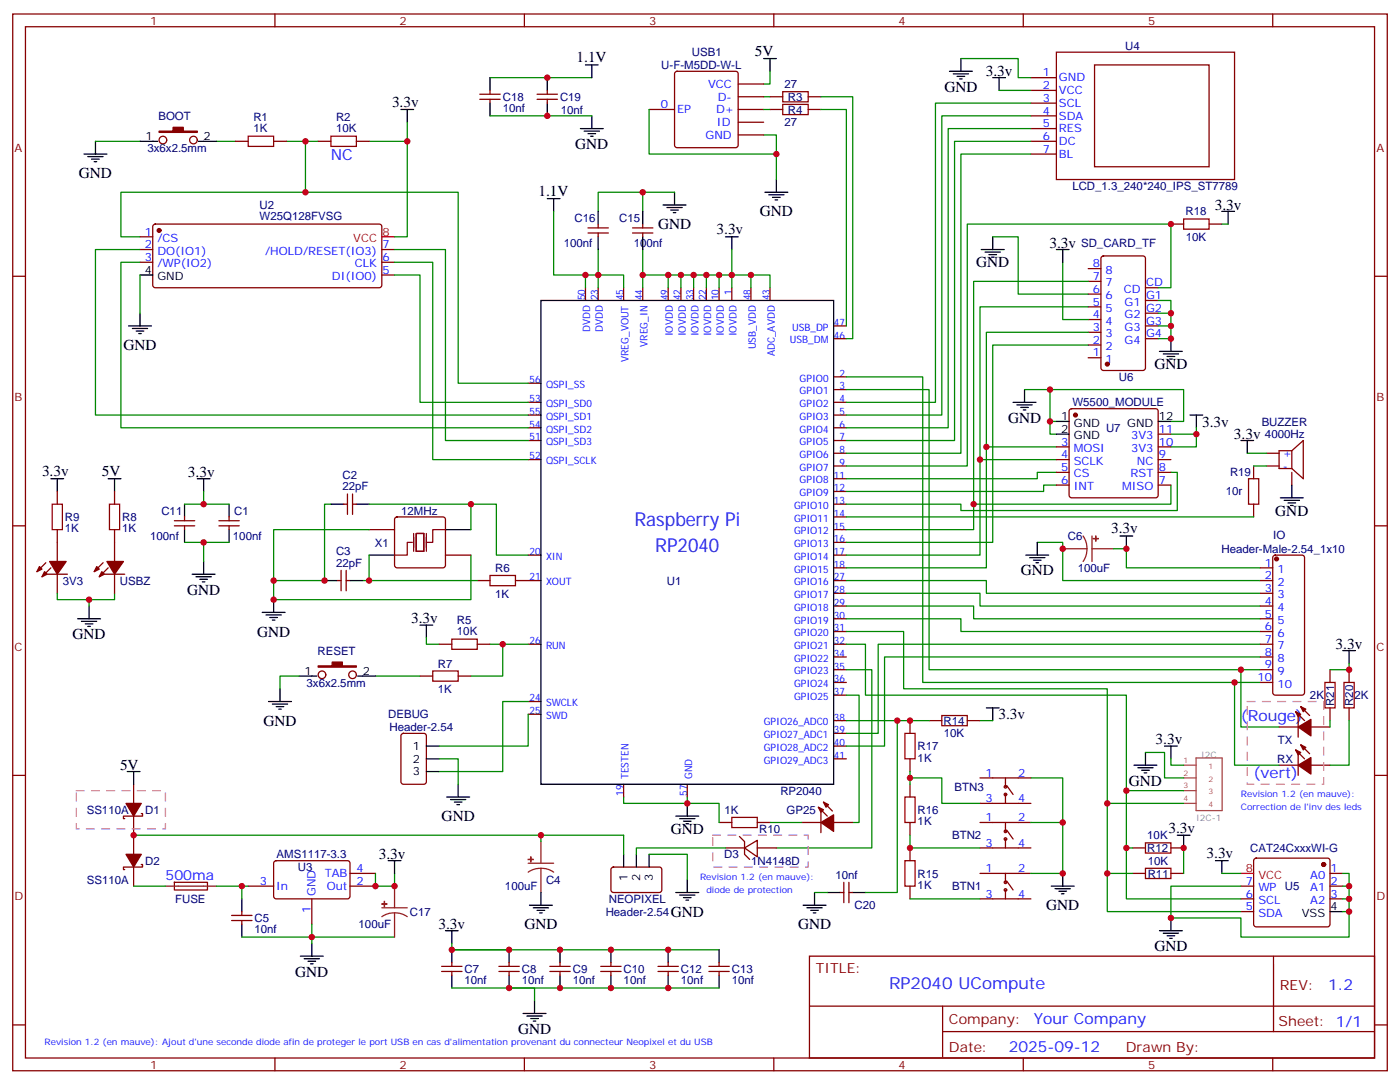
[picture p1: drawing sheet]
<svg xmlns="http://www.w3.org/2000/svg" width="388mm" height="300mm" viewBox="0 0 388 300" stroke-linecap="round" stroke-linejoin="round" font-family="sans-serif">
<g fill="none" stroke="#870000" stroke-width=".35">
<path d="M3.5 3.9h381v292.8h-381zM7.1 7.4h373.9v285.8h-373.9zM76.2 3.9v3.5M145.3 3.9v3.5M187.2 20l.5-.2h16.2l.5 .2 .2 .5v19.7l-.2 .5-.5 .2h-16.2l-.5-.2-.2-.5v-19.7zM214.5 3.9v3.5M283.6 3.9v3.5M292.8 14.5h49.4v35.2h-49.4zM303.4 18h31.7v28.2h-31.7zM352.8 3.9v3.5M65.3 39.2h3.5M75.8 39.2h3.6"/>
<path d="M88.2 39.2h3.5M98.8 39.2h3.5M133 27.5h5.6M133 26.1h5.6M135.8 25v1.1M135.8 27.5v1.1M148.9 27.5h5.6M148.9 26.1h5.6M151.7 25v1.1M151.7 27.5v1.1M179.9 30.3h7.1M204.6 26.8h7.1"/>
<path d="M204.6 30.3h7.1M204.6 33.9h7.1M204.6 23.3h7.1M204.6 37.4h7.1M213.4 26.8h3.6M213.4 30.3h3.6M224 26.8h3.5M224 30.3h3.5M285.8 39.2h7M285.8 21.5h7M285.8 25h7M285.8 28.6h7"/>
<path d="M285.8 32.1h7M285.8 35.6h7M285.8 42.7h7M3.5 76.6h3.6M38.8 65.6h3.5M38.8 69.1h3.5M38.8 72.7h3.5M42.6 62.3l.4-.2h62.4l.4 .7v16.5l-.7 .4h-62.3l-.5-.7v-16.2zM105.8 69.1h3.6M105.8 72.7h3.6M105.8 76.2h3.6M162.3 79.7v3.6"/>
<path d="M163 64.6h5.6M163 63.1h5.6M165.8 62.1v1M165.8 64.6v1M165.8 79.7v3.6M172.9 79.7v3.6M175.3 64.6h5.7M175.3 63.1h5.7M178.2 62.1v1M178.2 64.6v1M178.2 79.7v3.6M185.2 79.7v3.6"/>
<path d="M188.7 79.7v3.6M192.3 79.7v3.6M195.8 79.7v3.6M199.3 79.7v3.6M202.8 79.7v3.6M208.1 79.7v3.6M213.4 79.7v3.6M301.6 74.4h3.6M301.6 78h3.6M305.4 71.1l.5-.2h10.9l.6 .4 .1 30.7-.5 .6-11.1 .1-.7-.5v-30.6zM317.5 79.7h3.5M324.6 62.1h3.5"/>
<path d="M335.1 62.1h3.6M381 76.6h3.5M231.1 90.3h3.5M231.1 93.8h3.5M301.6 81.5h3.6M301.6 85h3.6M301.6 88.5h3.6M301.6 92.1h3.6M301.6 95.6h3.6M301.6 99.1h3.6M317.5 90.3h3.5M317.5 93.8h3.5"/>
<path d="M317.5 86.8h3.5M317.5 83.3h3.5M146.4 118.5h3.5M146.4 106.2h3.5M146.4 115h3.5M146.4 111.5h3.5M231.1 118.5h3.5M231.1 115h3.5M231.1 111.5h3.5M231.1 107.9h3.5M231.1 104.4h3.5M296.6 113.4l.4-.2h23.3l.5 .2 .2 .5v23.3l-.2 .5-.5 .2h-23.3l-.5-.2-.2-.5v-23.3z"/>
<path d="M15.9 136.2v3.5M31.7 136.2v3.5M95.2 139.7h1.1M96.3 136.9v5.6M97.7 139.7h1.1M97.7 136.9v5.6M146.4 122.1h3.5M146.4 127.4h3.5M231.1 129.1h3.5M231.1 125.6h3.5M231.1 122.1h3.5M231.1 139.7h3.5"/>
<path d="M231.1 136.2h3.5M231.1 132.6h3.5M292.8 127.4h3.5M292.8 123.8h3.5M292.8 130.9h3.5M292.8 134.4h3.5M321 127.4h3.6M321 123.8h3.6M321 130.9h3.6M321 134.4h3.6M321 120.3h3.6M347.5 129.1v3.5"/>
<path d="M347.5 139.7v3.5M351 129.1h3.5M351 125.6h3.5M358.1 124.9l3.1-2.8v10.5l-3.1-2.8M358.1 124.9v4.9M358.1 130.9v3.5M358.1 124.9h-3.6v4.9h3.6M3.5 145.7h3.6M12.7 155.9l-2.5 2.5M13.1 159.1h5.6M14.1 157.3l-2.5 2.5M15.9 146.8v8.8"/>
<path d="M15.9 159.1v5.3M28.6 155.9l-2.5 2.5M28.9 159.1h5.7M30 157.3l-2.5 2.5M31.7 146.8v8.8M31.7 159.1v5.3M48.3 145.7h5.7M48.3 144.3h5.7M51.2 143.2v1.1M51.2 145.7v1.1M60.7 145.7h5.6M60.7 144.3h5.6"/>
<path d="M63.5 143.2v1.1M63.5 145.7v1.1M94.5 158v5.7M96 158v5.7M102.3 146.8h7.1M109.6 143.4l.5-.2h12.7l.5 .2 .2 .5v12.7l-.3 .5-.4 .2h-12.7l-.5-.2-.2-.5v-12.7zM123.5 153.8h7M146.4 153.8h3.5M231.1 153.8h3.5M231.1 157.3h3.5M231.1 150.3h3.5M231.1 146.8h3.5"/>
<path d="M231.1 143.2h3.5M349.2 157.3h3.6M353 154l.5-.2h7.4l.6 .4 .1 37.7-.2 .5-.5 .2h-7.4l-.5-.2-.2-.5v-37.4zM381 145.7h3.5M93.5 160.9h1M96 160.9h1M121.7 178.5h3.5M132.3 178.5h3.5M132.3 160.9h3.5M142.9 160.9h7M146.4 178.5h3.5M231.1 178.5h3.5"/>
<path d="M231.1 175h3.5M231.1 171.5h3.5M231.1 167.9h3.5M231.1 164.4h3.5M231.1 160.9h3.5M349.2 178.5h3.6M349.2 175h3.6M349.2 171.5h3.6M349.2 167.9h3.6M349.2 164.4h3.6M349.2 160.9h3.6M116.4 187.3h3.5"/>
<path d="M127 187.3h3.5M146.4 197.9h3.5M146.4 194.4h3.5M231.1 199.7h3.5M231.1 192.6h3.5M231.1 189.1h3.5M231.1 185.6h3.5M231.1 182h3.5M252.2 199.7v3.5M257.5 199.7h3.6M268.1 199.7h3.5M349.2 189.1h3.6"/>
<path d="M349.2 185.6h3.6M349.2 182h3.6M359.1 197.2l2.5 2.5M359.8 198.6v5.7M360.5 195.8l2.5 2.5M368.7 185.6v3.5M368.7 196.1v3.6M373.9 185.6v3.5M373.9 196.1v3.6M3.5 214.8h3.6M37 217.3v5.3M111.4 203.4l.4-.2h5.7l.6 .4 .1 13-.5 .7h-5.9l-.6-.5-.1-12.9z"/>
<path d="M172.9 217.3v3.5M190.5 217.3v3.5M231.1 210.3h3.5M231.1 206.7h3.5M231.1 203.2h3.5M252.2 210.3v3.5M252.2 217.3v3.5M271.6 215.5h14.2M278.7 215.5v2.5M279 217.7l1.8 2.4M354.5 201.4h5.3M354.5 212h5.3"/>
<path d="M359.1 207.8l2.5 2.5M359.8 209.2v5.6M360.5 206.4l2.5 2.4M363.4 201.4h5.3M363.4 212h5.3M381 214.8h3.5M37 226.1v10.6M39.2 225.4h.3v.7h-5.3v.7h.4M39.2 239.5h.3v.7h-5.3v.7h.4M76.1 238.7l.5-.2h20l.4 .7-.1 9.4-.6 .5-20-.1-.5-.6v-9.2zM199.3 227.9h3.5M201.1 235h5.3"/>
<path d="M205 231.8l1.4 1.4v3.5l1.4 1.4M206.4 235l3.5-2.2v4.6zM209.9 235h5.3M209.9 227.9h3.5M222.2 227.9h5.3M226.8 223.7l2.5 2.4M227.5 225.1v5.6M228.2 222.3l2.5 2.4M231.1 227.9h5.3M252.2 227.9v3.5M252.2 235v3.5M271.6 235h14.2"/>
<path d="M271.6 227.9h14.2M271.6 222.6h14.2M278.7 220.1v2.5M278.7 227.9v2.5M278.7 232.5v2.5M279 230l1.8 2.5M314 235h3.5M324.6 235h3.5M347.7 238l.5-.2h19.7l.5 .2 .3 .5v17.6l-.3 .5-.5 .2h-19.7l-.5-.2-.2-.5v-17.6zM37 240.2v5.3M48.3 244.5h9.2v2.1h-9.1zM64.2 255.1h5.6"/>
<path d="M64.2 253.6h5.6M67 252.6v1M67 255.1v1M68.8 245.5h7M86.4 249.1v7M97 245.5h7.1M97 242h7.1M169.6 240.4l.4-.2 13 .1 .4 .6v6l-.7 .4-12.9-.1-.5-.6v-5.7zM232.8 247.3h1.1M233.9 244.5v5.6M235.3 244.5v5.6M235.3 247.3h1.1"/>
<path d="M252.2 245.5v3.6M271.6 242h14.2M271.6 249.1h14.2M278.7 242v2.5M278.7 246.6v2.5M279 244.1l1.8 2.5M314 242h3.5M324.6 242h3.5M344 245.5h3.5M344 249.1h3.5M344 252.6h3.5M368.7 245.5h3.5"/>
<path d="M368.7 242h3.5M368.7 249.1h3.5M122.4 269.2h5.7M122.4 267.8h5.7M125.2 266.7v1.1M125.2 269.2v1M138.3 269.2h5.6M138.3 267.8h5.6M141.1 266.7v1.1M141.1 269.2v1M152.4 269.2h5.6M152.4 267.8h5.6"/>
<path d="M155.2 266.7v1.1M155.2 269.2v1M166.5 269.2h5.7M166.5 267.8h5.7M169.3 266.7v1.1M169.3 269.2v1M182.4 269.2h5.6M182.4 267.8h5.6M185.2 266.7v1.1M185.2 269.2v1M196.5 269.2h5.6M196.5 267.8h5.6"/>
<path d="M199.3 266.7v1.1M199.3 269.2v1M224.4 264.9h156.6v28.3h-156.6zM224.4 278.8h156.5M261.3 278.8v14.1M353 265v20.8M3.5 284h3.6M76.2 293.2v3.5M145.3 293.2v3.5M214.5 293.2v3.5M261.3 285.8h119.6M283.6 293.2v3.5"/>
<path d="M352.8 293.2v3.5M381 284h3.5"/>
<circle cx="45.2" cy="38.8" r="1.06"/>
<circle cx="53.6" cy="38.8" r="1.06"/>
<circle cx="89.3" cy="187" r="1.06"/>
<circle cx="97.7" cy="187" r="1.06"/>
<circle cx="278.7" cy="218" r=".35"/>
<circle cx="278.7" cy="220.1" r=".35"/>
<circle cx="278.7" cy="232.5" r=".35"/>
<circle cx="278.7" cy="230.4" r=".35"/>
<circle cx="278.7" cy="244.5" r=".35"/>
<circle cx="278.7" cy="246.6" r=".35"/>
</g>
<g fill="none" stroke="#000" stroke-width=".35">
<path d="M162.3 18h3.5M164 18v3.5M211.7 16.2h3.5M213.4 16.2v3.6M263.2 19.8h6.3M266.3 16.2v3.6M26.5 39.2v3.5M38.8 39.2h4.9M55 39.2h5M111.1 30.3h3.6M112.9 30.3v3.6M135.8 21.5v3.5"/>
<path d="M135.8 28.6v3.5M151.7 21.5v3.5M151.7 28.6v3.5M160.9 35.6h6.3M161.9 36.3h4.3M163 37h2.1M163.7 37.7h.7M164 32.1v3.5M264.2 20.5h4.3M265.3 21.2h2.1M266 21.9h.7M275.2 21.5h3.5"/>
<path d="M276.9 21.5v3.5M23.3 42.7h6.3M24.3 43.4h4.3M25.4 44.1h2.1M26.1 44.8h.7M151.7 55h3.5M153.5 55v3.6M165.8 58.6v3.5M178.2 58.6v3.5M183.8 56.8h6.3M184.9 57.5h4.2M185.9 58.2h2.1"/>
<path d="M186.6 58.9h.7M187 53.3v3.5M212 53.3h6.4M213.1 54h4.2M214.1 54.7h2.2M214.8 55.4h.7M215.2 49.7v3.6M338.7 58.6h3.5M340.4 58.6v3.5M38.8 76.2h3.5M165.8 65.6v3.5M178.2 65.6v3.5"/>
<path d="M201.1 65.6h3.5M202.8 65.6v3.5M272 69.1h6.3M273 69.8h4.3M274.1 70.6h2.1M274.8 71.3h.7M275.2 65.6v3.5M292.8 69.1h3.5M294.6 69.1v3.6M35.6 90.3h6.4M36.7 91h4.2M37.7 91.7h2.2"/>
<path d="M38.5 92.4h.7M38.8 86.8v3.5M149.9 83.3h81.2v134h-81.2zM321.4 97.4h6.3M322.4 98.1h4.3M323.5 98.8h2.1M324.2 99.5h.7M324.6 93.8v3.6M280.8 111.5h6.4M281.9 112.2h4.2M282.9 112.9h2.1M283.6 113.6h.7"/>
<path d="M284 107.9v3.6M292.8 116.8h3.5M321 116.8h3.6M329.8 115h3.6M331.6 115v3.5M14.1 132.6h3.5M15.9 132.6v3.6M30 132.6h3.5M31.7 132.6v3.6M51.2 139.7v3.5M54.7 132.6h3.5M56.4 132.6v3.6"/>
<path d="M63.5 139.7v3.5M91.7 139.7h3.5M98.8 139.7h3.5M292.8 120.3h3.5M344 122.1h3.5M345.7 122.1v3.5M354.9 137.9h6.3M356 138.6h4.2M357 139.3h2.1M358.1 134.4v3.5M51.2 146.8v3.5M53.3 159.1h6.3"/>
<path d="M54.3 159.8h4.3M56.4 155.6v3.5M63.5 146.8v3.5M102.3 153.8h7.1M123.5 146.8h7M284.3 153.8h6.4M285.4 154.5h4.2M286.5 155.2h2.1M287.2 155.9h.7M287.5 150.3v3.5M310.4 148.5h3.6M312.2 148.5v3.5"/>
<path d="M357.7 140.1h.7M21.5 171.5h6.4M22.6 172.2h4.2M23.6 172.9h2.2M24.3 173.6h.7M24.7 167.9v3.6M55.4 160.5h2.1M56.1 161.2h.7M72.7 169.7h6.3M73.7 170.4h4.3M74.8 171.1h2.1M75.5 171.8h.7"/>
<path d="M75.8 166.2v3.5M90 160.9h3.5M97 160.9h3.5M116.4 173.2h3.5M118.2 173.2v3.5M74.4 194.4h6.4M75.5 195.1h4.2M76.6 195.8h2.1M77.3 196.5h.7M77.6 190.9v3.5M82.9 187.3h4.9M99.1 187.3h5"/>
<path d="M273.4 196.1h3.5M275.2 196.1v3.6M372.2 180.3h3.5M373.9 180.3v3.5M35.3 213.8h3.5M37 213.8v3.5M118.2 213.8h3.5M118.2 206.7h3.5M118.2 210.3h3.5M127 217.3v3.5M314.3 212h6.4M315.4 212.7h4.2"/>
<path d="M316.4 213.4h2.2M317.1 214.1h.8M317.5 208.5v3.5M322.8 206.7h3.5M324.6 206.7v3.6M107.6 238.5h3.5M109.4 238.5v3.5M123.8 220.8h6.4M124.9 221.5h4.2M125.9 222.3h2.2M126.6 223h.8M172.9 236.7v3.5"/>
<path d="M176.4 236.7v3.5M179.9 236.7v3.5M187.3 226.1h6.4M188.4 226.8h4.2M189.4 227.5h2.2M190.1 228.2h.8M190.5 222.6v3.5M326.3 231.4h3.5M328.1 231.4v3.6M336.9 238.5h3.5M338.7 238.5v3.5M67 249.1v3.5"/>
<path d="M67 256.1v3.5M123.5 257.9h3.5M125.2 257.9v3.5M146.8 250.8h6.3M147.8 251.5h4.2M148.9 252.2h2.1M149.6 252.9h.7M149.9 247.3v3.5M187.3 247.3h6.4M188.4 248h4.2M189.4 248.7h2.2M190.1 249.4h.8"/>
<path d="M190.5 243.8v3.5M222.6 250.8h6.4M223.7 251.5h4.2M224.7 252.2h2.1M225.4 252.9h.7M225.8 247.3v3.5M229.3 247.3h3.5M236.4 247.3h3.5M291.4 245.5h6.3M292.5 246.2h4.2M293.5 246.9h2.1M294.2 247.7h.7"/>
<path d="M294.6 242v3.5M321.4 257.9h6.3M322.4 258.6h4.3M323.5 259.3h2.1M324.2 260h.7M324.6 254.4v3.5M368.7 252.6h3.5M83.3 264.9h6.3M84.3 265.6h4.2M85.4 266.3h2.1M86.1 267.1h.7M86.4 261.4v3.5"/>
<path d="M125.2 263.2v3.5M125.2 270.2v3.6M141.1 263.2v3.5M141.1 270.2v3.6M148.2 277.3v3.5M155.2 263.2v3.5M155.2 270.2v3.6M169.3 263.2v3.5M169.3 270.2v3.6M185.2 263.2v3.5M185.2 270.2v3.6M199.3 263.2v3.5"/>
<path d="M199.3 270.2v3.6M145 280.8h6.3M146 281.5h4.3M147.1 282.2h2.1M147.8 282.9h.7"/>
</g>
<g fill="#870000" stroke="#870000" stroke-width=".35">
<path d="M34.9 222.6h4.3l-2.2 3.5z"/>
<path d="M10.9 157l.7 .7-1.4 .7z"/>
<path d="M12.3 158.4l.8 .7-1.5 .7z"/>
<path d="M13.8 155.6h4.5l-2.4 3.5z"/>
<path d="M26.8 157l.7 .7-1.4 .7z"/>
<path d="M28.2 158.4l.7 .7-1.4 .7z"/>
<path d="M29.6 155.6h4.6l-2.5 3.5z"/>
<path d="M228.2 222.3l1.5 .7-.7 .7z"/>
<path d="M226.8 223.7l1.4 .7-.7 .7z"/>
<path d="M227.5 227.9l3.6-2.1v4.6z"/>
<path d="M88.2 184.5h3.9v-1.1h2.8v1.1h3.9v.4h-10.6z"/>
<path d="M44.1 36.3h3.9v-1h2.8v1h3.9v.4h-10.6z"/>
<path d="M360.5 195.8l1.4 .7-.7 .7z"/>
<path d="M359.1 197.2l1.4 .7-.7 .7z"/>
<path d="M359.8 201.4l3.6-2.1v4.6z"/>
<path d="M360.5 206.4l1.4 .7-.7 .7z"/>
<path d="M359.1 207.8l1.4 .7-.7 .7z"/>
<path d="M359.8 212l3.6-2.1v4.6z"/>
<path d="M34.9 236.7h4.3l-2.2 3.5z"/>
<circle cx="44.1" cy="63.9" r=".53"/>
<circle cx="366.9" cy="239.5" r=".53"/>
<circle cx="306.9" cy="100.9" r=".53"/>
<circle cx="298.1" cy="115" r=".53"/>
<circle cx="353.8" cy="154.9" r=".53"/>
</g>
<path d="M105.8 65.6h3.6M344 242h3.5" fill="none" stroke="#f00" stroke-width=".35"/>
<g fill="none" stroke="#008700" stroke-width=".35">
<path d="M213.4 19.8v3.5h-1.7M266.3 16.2h15.9v5.3h3.6M26.5 39.2h12.3M60 39.2h5.3M79.4 39.2h8.8M84.7 39.2v14.1M112.9 39.2v26.4h-3.5M112.9 33.9v5.3h-10.6M135.8 32.1h28.2M135.8 21.5h28.2M179.9 30.3v12.4h35.3M211.7 37.4h3.5v12.3"/>
<path d="M211.7 26.8h1.7M211.7 30.3h1.7M227.5 30.3h7.1v60M227.5 26.8h8.9v67h-1.8M276.9 25h8.9M285.8 28.6h-26.5v82.9h-24.7M285.8 32.1h-24.7v82.9h-26.5M285.8 35.6h-23v82.9h-28.2M285.8 39.2h-21.2v82.9h-30M153.5 58.6v17.6h8.8M165.8 58.6v-5.3h12.4v5.3M178.2 53.3h8.8"/>
<path d="M285.8 42.7h-19.5v82.9h-31.7M38.8 69.1h-12.3v45.9h119.9M38.8 65.6h-5.3v-12.3h93.5v52.9h19.4M38.8 72.7h-5.3v45.8h112.9M38.8 76.2v10.6M109.4 69.1h14.1v53h22.9M109.4 72.7h10.5v54.7h26.5M109.4 76.2h7v35.3h30M165.8 79.7v-3.5h7.1v3.5M165.8 69.1v7.1h-3.5v3.5M178.2 69.1v7.1M185.2 79.7v-3.5h3.5v3.5"/>
<path d="M185.2 76.2h-7v3.5M188.7 76.2h3.6v3.5M192.3 76.2h3.5v3.5M195.8 76.2h3.5v3.5M199.3 76.2h3.5v3.5M202.8 69.1v7.1h5.3v3.5M208.1 76.2h5.3v3.5M275.2 65.6h7v15.9h19.4M294.6 72.7v15.8h7M301.6 78h-31.7v68.8h-35.3M321 79.7h3.6v-17.6h-56.5v67h-33.5M338.7 62.1h1.7"/>
<path d="M301.6 85h-30v68.8h-37M301.6 92.1h-28.2v65.2h-38.8M301.6 95.6h-26.4v54.7h-40.6M321 83.3h3.6v3.5h-3.6M324.6 90.3v3.5h-3.6M324.6 86.8v3.5h-3.6M234.6 107.9h22.9v77.7h91.7M234.6 104.4h21.2v84.7h93.4M284 107.9h7v8.9M291 107.9h37.1v8.9h-3.5M292.8 116.8h-1.8v3.5h1.8M331.6 118.5v1.8"/>
<path d="M51.2 139.7h5.2M56.4 136.2v3.5h7.1M91.7 139.7h-1.7v21.2h-14.2v5.3h54.7v-12.4M102.3 139.7h35.3v14.1h8.8M130.5 139.7v7.1M271.6 127.4h21.2M273.4 123.8h19.4M292.8 130.9h-5.3v1.7h-52.9M292.8 134.4h-3.5v1.8h-54.7M324.6 120.3h7v3.5h-7M324.6 134.4v5.3h-54.7M324.6 130.9h1.7v10.6h-60v-1.8h-31.7"/>
<path d="M345.7 125.6h5.3M347.5 129.1h3.5M51.2 150.3h5.2M63.5 150.3h-7.1v5.3M102.3 146.8h-26.5v14.1M102.3 153.8v7.1M234.6 143.2h112.9M287.5 150.3h7.1v10.6h54.6M308.7 152h3.5v5.3h37M15.9 164.4v1.8h15.8v-1.8M24.7 166.2v1.7M100.5 160.9h31.8"/>
<path d="M118.2 176.7v1.8h3.5M135.8 178.5h10.6M139.3 178.5v8.8h-8.8M234.6 175h15.9v15.9h56.4v31.7M234.6 178.5h5.3v14.1h72.3v26.5M234.6 160.9h38.8v3.5h75.8M234.6 164.4h37v3.5h77.6M234.6 167.9h35.3v3.6h79.3M234.6 171.5h31.7v3.5h82.9M349.2 178.5h-105.8v24.7h-8.8M82.9 187.3h-5.3v3.6M104.1 187.3h12.3"/>
<path d="M146.4 197.9v8.8h-24.7M146.4 194.4h-7.1v19.4h-17.6M234.6 192.6h3.5v35.3h-1.7M234.6 185.6h7.1v49.4h-26.5M234.6 199.7h22.9M248.7 199.7v47.6h-8.8M271.6 199.7h3.6M342.2 189.1v22.9h12.3M344 185.6v15.8h10.5M349.2 182h-104v24.7h-10.6M368.7 199.7v1.7M373.9 183.8v1.8h-5.2"/>
<path d="M373.9 199.7v12.3h-5.2M121.7 210.3h5.3v7M252.2 213.8v1.7h8.9v7.1h10.5M252.2 215.5v1.8M285.8 215.5h8.8v12.4M317.5 208.5h5.3v7h5.3M324.6 210.3v1.7h3.5M328.1 219.1h-15.9v30h31.8M37 231.4h112.9M149.9 233.2v-1.8h23v5.3M172.9 220.8v1.8h17.6v-1.8M179.9 236.7h10.6v7.1"/>
<path d="M190.5 222.6h8.8v5.3M201.1 235h-24.7v1.7M213.4 227.9h8.8M252.2 231.4v3.6h19.4M285.8 227.9h8.8v14.1h-8.8M312.2 235h1.8M328.1 222.6h-21.2v30h37.1M328.1 235v7M37 245.5h8.9M60 245.5h8.8M67 245.5v3.6M86.4 256.1v3.5h-19.4"/>
<path d="M104.1 242v3.5h5.3v-3.5M109.4 259.6h-23v1.8M225.8 247.3h3.5M252.2 249.1h19.4M306.9 242h7.1M338.7 242h5.3M344 245.5h-19.4v8.9h19.4v5.2h29.9v-7h-1.7M372.2 242h1.7v3.5h-1.7M372.2 249.1h1.7M373.9 245.5v7.1M125.2 261.4v1.8h15.9M125.2 263.2h74.1"/>
<path d="M125.2 273.8h74.1M141.1 273.8h7.1v3.5"/>
</g>
<g fill="none" stroke="#8c2424" stroke-width=".35">
<path d="M294.6 152h6.7M300.2 148.5l.8 1.7 .3 1.8M301.3 152l-.3 1.9-.8 1.7M302.7 152h6M302.7 148.5v7.1M146.4 239.2h7.1M149.9 233.2v6M45.9 245.5h14.1M105.8 251.5h7.1M109.4 252.9l1.8 .3 1.7 .8M109.4 252.9l-1.9 .3-1.7 .8M109.4 245.5v6"/>
<path d="M109.4 252.9v6.7M149.9 240.6l1.9 .2 1.7 .9M149.9 240.6l-1.8 .2-1.7 .9M149.9 240.6v6.7"/>
</g>
<path d="M328.1 212h3.5M328.1 215.5h3.5M328.1 219.1h3.5M331.5 210h7.3v14.6h-7.3zM328.1 222.6h3.5" fill="none" stroke="#a64a4a" stroke-width=".35"/>
<g fill="none" stroke="#a10000" stroke-width=".35">
<path d="M68.8 37.7h7v2.9h-7zM91.7 37.7h7.1v2.9h-7.1zM217 25.4h7v2.8h-7zM217 28.9h7v2.9h-7zM328.1 60.7h7v2.8h-7zM14.5 139.7h2.8v7.1h-2.8zM30.3 139.7h2.9v7.1h-2.9zM346.1 132.6h2.8v7.1h-2.8zM135.8 159.5h7.1v2.8h-7.1zM125.2 177.1h7.1v2.8h-7.1zM119.9 185.9h7.1v2.8h-7.1zM261.1 198.3h7v2.8h-7z"/>
<path d="M367.2 189.1h2.9v7h-2.9zM372.5 189.1h2.9v7h-2.9zM250.8 203.2h2.8v7.1h-2.8zM202.8 226.5h7.1v2.8h-7.1zM250.8 238.5h2.8v7h-2.8zM250.8 220.8h2.8v7.1h-2.8zM317.5 233.5h7.1v2.9h-7.1zM317.5 240.6h7.1v2.8h-7.1z"/>
</g>
<g fill="#8c2424" stroke="#8c2424" stroke-width=".35">
<path d="M105.8 250.5h1.4z"/>
<path d="M106.5 249.8l.1 1.4z"/>
<path d="M146.4 238.1l1.4 .1z"/>
<path d="M147.1 237.4v1.4z"/>
<path d="M303.7 148.5v1.4z"/>
<path d="M303 149.2l1.4 .1z"/>
</g>
<path d="M114.3 150.3h-1.4v3.5h-3.5M114.7 147.8v5M115.4 147.8h2.1v5h-2.1zM118.2 147.8v5M123.5 146.8h-3.6v3.5h-1.7" fill="none" stroke="#870012" stroke-width=".35"/>
<path d="M345.7 194.4h21.2v22.9h-21.2zM21.2 219.1h24.7v10.6h-24.7zM197.6 231.4h26.4v8.8h-26.4z" fill="none" stroke="#f0f" stroke-width=".35" stroke-dasharray="2.1 2.1"/>
<g fill="#c00">
<circle cx="188.7" cy="76.2" r=".88"/>
<circle cx="192.3" cy="76.2" r=".88"/>
<circle cx="195.8" cy="76.2" r=".88"/>
<circle cx="199.3" cy="76.2" r=".88"/>
<circle cx="202.8" cy="76.2" r=".88"/>
<circle cx="185.2" cy="76.2" r=".88"/>
<circle cx="165.8" cy="76.2" r=".88"/>
<circle cx="178.2" cy="76.2" r=".88"/>
<circle cx="178.2" cy="53.3" r=".88"/>
<circle cx="139.3" cy="178.5" r=".88"/>
<circle cx="24.7" cy="166.2" r=".88"/>
<circle cx="162.3" cy="76.2" r=".88"/>
<circle cx="208.1" cy="76.2" r=".88"/>
<circle cx="151.7" cy="21.5" r=".88"/>
<circle cx="151.7" cy="32.1" r=".88"/>
<circle cx="252.2" cy="199.7" r=".88"/>
<circle cx="252.2" cy="234.9" r=".88"/>
<circle cx="294.6" cy="242" r=".88"/>
<circle cx="294.6" cy="227.9" r=".88"/>
<circle cx="252.2" cy="215.5" r=".88"/>
<circle cx="84.7" cy="53.3" r=".88"/>
<circle cx="84.7" cy="39.2" r=".88"/>
<circle cx="104.1" cy="245.5" r=".88"/>
<circle cx="109.4" cy="245.5" r=".88"/>
<circle cx="86.4" cy="259.6" r=".88"/>
<circle cx="67" cy="245.5" r=".88"/>
<circle cx="324.6" cy="254.4" r=".88"/>
<circle cx="373.9" cy="252.6" r=".88"/>
<circle cx="373.9" cy="249.1" r=".88"/>
<circle cx="130.5" cy="139.7" r=".88"/>
<circle cx="102.3" cy="160.9" r=".88"/>
<circle cx="90" cy="160.9" r=".88"/>
<circle cx="75.8" cy="166.2" r=".88"/>
<circle cx="75.8" cy="160.9" r=".88"/>
<circle cx="141.1" cy="273.8" r=".88"/>
<circle cx="141.1" cy="263.2" r=".88"/>
<circle cx="155.2" cy="273.8" r=".88"/>
<circle cx="155.2" cy="263.2" r=".88"/>
<circle cx="169.3" cy="273.8" r=".88"/>
<circle cx="169.3" cy="263.2" r=".88"/>
<circle cx="185.2" cy="273.8" r=".88"/>
<circle cx="185.2" cy="263.2" r=".88"/>
<circle cx="112.9" cy="39.2" r=".88"/>
<circle cx="56.4" cy="139.7" r=".88"/>
<circle cx="56.4" cy="150.3" r=".88"/>
<circle cx="324.6" cy="90.3" r=".88"/>
<circle cx="324.6" cy="93.8" r=".88"/>
<circle cx="324.6" cy="86.8" r=".88"/>
<circle cx="125.2" cy="263.2" r=".88"/>
<circle cx="215.2" cy="42.7" r=".88"/>
<circle cx="190.5" cy="222.6" r=".88"/>
<circle cx="248.7" cy="199.7" r=".88"/>
<circle cx="306.9" cy="242" r=".88"/>
<circle cx="291" cy="116.8" r=".88"/>
<circle cx="291" cy="107.9" r=".88"/>
<circle cx="331.6" cy="120.3" r=".88"/>
<circle cx="273.4" cy="123.8" r=".88"/>
<circle cx="271.6" cy="127.4" r=".88"/>
<circle cx="269.9" cy="139.7" r=".88"/>
<circle cx="312.2" cy="152" r=".88"/>
<circle cx="294.6" cy="152" r=".88"/>
<circle cx="324.6" cy="62.1" r=".88"/>
<circle cx="344" cy="185.6" r=".88"/>
<circle cx="328.1" cy="234.9" r=".88"/>
<circle cx="312.2" cy="234.9" r=".88"/>
<circle cx="312.2" cy="219.1" r=".88"/>
<circle cx="306.9" cy="222.6" r=".88"/>
<circle cx="373.9" cy="185.6" r=".88"/>
<circle cx="342.2" cy="189.1" r=".88"/>
<circle cx="149.9" cy="231.4" r=".88"/>
<circle cx="37" cy="231.4" r=".88"/>
<circle cx="373.9" cy="245.5" r=".88"/>
</g>
<g font-size="5.3" fill="#00f">
<text x="175.9" y="145.9">Raspberry Pi</text>
<text x="181.6" y="152.9">RP2040</text>
</g>
<text font-size="4.6" fill="#00f" x="246.5" y="274">RP2040 UCompute</text>
<g font-size="4.2">
<text x="159.8" y="17.3">1.1V</text>
<text x="209.2" y="15.5">5V</text>
<text x="273.2" y="21.2">3.3v</text>
<text x="108.7" y="29.6">3.3v</text>
<text x="261.8" y="25.4">GND</text>
<text x="159.5" y="41.3">GND</text>
<text x="21.9" y="49.4">GND</text>
<text x="149.2" y="54.3">1.1V</text>
<text x="210.6" y="60">GND</text>
<text x="336.7" y="58.2">3.3v</text>
<text x="182.4" y="63.5">GND</text>
<text x="198.6" y="64.9">3.3v</text>
<text x="290.9" y="68.8">3.3v</text>
<text x="270.6" y="74.1">GND</text>
<text x="34.2" y="97">GND</text>
<text x="320" y="102.3">GND</text>
<text x="279.4" y="117.1">GND</text>
<text x="333.2" y="118.2">3.3v</text>
<text x="342" y="121.7">3.3v</text>
<text x="11.6" y="131.9">3.3v</text>
<text x="28.2" y="131.9">5V</text>
<text x="52.1" y="132.3">3.3v</text>
<text x="353.5" y="142.9">GND</text>
<text x="308" y="147.8">3.3v</text>
<text x="282.9" y="159.5">GND</text>
<text x="51.9" y="164.7">GND</text>
<text x="113.9" y="172.5">3.3v</text>
<text x="20.1" y="177.1">GND</text>
<text x="71.3" y="176.4">GND</text>
<text x="370.2" y="179.9">3.3v</text>
<text x="73" y="201.1">GND</text>
<text x="276.8" y="199.3">3.3v</text>
<text x="320.3" y="206">3.3v</text>
<text x="33.3" y="213.4">5V</text>
<text x="312.9" y="217.7">GND</text>
<text x="122.4" y="227.5">GND</text>
<text x="185.9" y="231.1">GND</text>
<text x="323.8" y="230.7">3.3v</text>
<text x="105" y="238.1">3.3v</text>
<text x="334.4" y="237.8">3.3v</text>
<text x="121.5" y="257.5">3.3v</text>
<text x="145.4" y="257.5">GND</text>
<text x="185.9" y="254">GND</text>
<text x="221.2" y="257.5">GND</text>
<text x="290" y="252.2">GND</text>
<text x="320" y="263.5">GND</text>
<text x="81.8" y="270.6">GND</text>
<text x="143.6" y="286.5">GND</text>
</g>
<g font-size="4.2" fill="#00f">
<text x="91.7" y="44.4">NC</text>
<text x="344" y="199.7">(Rouge)</text>
<text x="347.5" y="215.5">(vert)</text>
<text x="368.2" y="274.2">1.2</text>
<text x="286.5" y="283.8">Your Company</text>
<text x="279.6" y="291.6">2025-09-12</text>
</g>
<text font-size="3.9" fill="#00f" x="45.9" y="243.8">500ma</text>
<g font-size="3.9" fill="#800">
<text x="226.1" y="269.5">TITLE:</text>
<text x="354.8" y="274.2">REV:</text>
<text x="263" y="283.7">Company:</text>
<text x="354.4" y="284.3">Sheet: 1/1</text>
<text x="263" y="291.4">Date:</text>
<text x="312.1" y="291.5">Drawn By:</text>
</g>
<g font-size="3.2" fill="#800">
<text x="41.6" y="6.9">1</text>
<text x="110.8" y="6.9">2</text>
<text x="179.9" y="6.9">3</text>
<text x="249.1" y="6.9">4</text>
<text x="318.2" y="6.9">5</text>
<text x="4.1" y="42">A</text>
<text x="381.5" y="42">A</text>
<text x="4.1" y="111.1">B</text>
<text x="381.5" y="111.1">B</text>
<text x="4.1" y="180.3">C</text>
<text x="381.5" y="180.3">C</text>
<text x="4.1" y="249.4">D</text>
<text x="381.5" y="249.4">D</text>
<text x="41.6" y="296.2">1</text>
<text x="110.8" y="296.2">2</text>
<text x="179.9" y="296.2">3</text>
<text x="249.1" y="296.2">4</text>
<text x="318.2" y="296.2">5</text>
</g>
<g font-size="3.2" fill="#000080">
<text x="191.8" y="15.6">USB1</text>
<text x="311.9" y="13.8">U4</text>
<text x="183.3" y="19.1">U-F-M5DD-W-L</text>
<text x="139.4" y="27.9">C18</text>
<text x="155.2" y="27.9">C19</text>
<text x="217.4" y="24.4">27</text>
<text x="218.4" y="28">R3</text>
<text x="43.9" y="33.2">BOOT</text>
<text x="70.2" y="33.5">R1</text>
<text x="93.1" y="33.6">R2</text>
<text x="139.3" y="31.1">10nf</text>
<text x="155.4" y="31.5">10nf</text>
<text x="217.4" y="35">27</text>
<text x="218.4" y="31.5">R4</text>
<text x="70.2" y="36.7">1K</text>
<text x="93.1" y="36.7">10K</text>
<text x="40.9" y="42.1">3x6x2.5mm</text>
<text x="297.2" y="52.6">LCD_1.3_240*240_IPS_ST7789</text>
<text x="72" y="57.9">U2</text>
<text x="328.6" y="59.7">R18</text>
<text x="72" y="61">W25Q128FVSG</text>
<text x="159.3" y="61.4">C16</text>
<text x="171.6" y="61.4">C15</text>
<text x="156.3" y="68.5">100nf</text>
<text x="175.7" y="68.5">100nf</text>
<text x="299.6" y="68.5">SD_CARD_TF</text>
<text x="328.7" y="66.7">10K</text>
<text x="310.1" y="105.5">U6</text>
<text x="297.3" y="112.6">W5500_MODULE</text>
<text x="306.6" y="119.7">U7</text>
<text x="349.7" y="117.9">BUZZER</text>
<text x="350.6" y="121.4">4000Hz</text>
<text x="94.9" y="135.8">22pF</text>
<text x="94.9" y="132.6">C2</text>
<text x="339.8" y="137.3">10r</text>
<text x="340.9" y="132">R19</text>
<text x="44.7" y="142.6">C11</text>
<text x="64.9" y="142.6">C1</text>
<text x="111.2" y="142.6">12MHz</text>
<text x="18" y="147.5">1K</text>
<text x="18" y="144.4">R9</text>
<text x="33.9" y="147.5">1K</text>
<text x="33.9" y="144.4">R8</text>
<text x="41.6" y="149.6">100nf</text>
<text x="64.6" y="149.7">100nf</text>
<text x="296" y="149.7">C6</text>
<text x="352.9" y="149.5">IO</text>
<text x="93.1" y="153.8">C3</text>
<text x="103.9" y="151.5">X1</text>
<text x="338.6" y="153.2">Header-Male-2.54_1x10</text>
<text x="93.1" y="157">22pF</text>
<text x="137.2" y="158.5">R6</text>
<text x="184.9" y="162">U1</text>
<text x="298.7" y="158.5">100uF</text>
<text x="17.4" y="162">3V3</text>
<text x="33.2" y="162">USBZ</text>
<text x="137.3" y="165.6">1K</text>
<text x="126.7" y="172.9">R5</text>
<text x="126.7" y="176">10K</text>
<text x="88" y="181.4">RESET</text>
<text x="121.4" y="185">R7</text>
<text x="85" y="190.2">3x6x2.5mm</text>
<text x="121.4" y="192">1K</text>
<text x="363.1" y="193.7">2K</text>
<text x="369.8" y="195.6" transform="rotate(-90 369.8 195.6)">R21</text>
<text x="375.1" y="195.6" transform="rotate(-90 375.1 195.6)">R20</text>
<text x="375.4" y="193.7">2K</text>
<text x="107.6" y="199">DEBUG</text>
<text x="108" y="202.5">Header-2.54</text>
<text x="261.6" y="200.8">R14</text>
<text x="254.4" y="207.9">R17</text>
<text x="261.6" y="204.3">10K</text>
<text x="354.2" y="206.1">TX</text>
<text x="254.4" y="211">1K</text>
<text x="354" y="211.4">RX</text>
<text x="216.3" y="220.2">RP2040</text>
<text x="264.6" y="219.1">BTN3</text>
<text x="24" y="225.5">SS110A</text>
<text x="40.2" y="225.5">D1</text>
<text x="200.8" y="225.5">1K</text>
<text x="218" y="225.5">GP25</text>
<text x="254.4" y="225.5">R16</text>
<text x="210.4" y="230.8">R10</text>
<text x="254.4" y="228.7">1K</text>
<text x="263.9" y="232.6">BTN2</text>
<text x="318" y="232.5">10K</text>
<text x="40.2" y="239.6">D2</text>
<text x="76.6" y="237.9">AMS1117-3.3</text>
<text x="200.7" y="237.8">D3</text>
<text x="208.2" y="239.6">1N4148D</text>
<text x="318" y="236.1">R12</text>
<text x="318.1" y="239.5">10K</text>
<text x="346.5" y="236.1">CAT24CxxxWI-G</text>
<text x="24" y="244.9">SS110A</text>
<text x="82.6" y="241.4">U3</text>
<text x="151.4" y="244.9">C4</text>
<text x="231.6" y="243.4">10nf</text>
<text x="254.4" y="243.2">R15</text>
<text x="318.1" y="243.1">R11</text>
<text x="48.5" y="250.2">FUSE</text>
<text x="140" y="246.7">100uF</text>
<text x="168.7" y="250.2">NEOPIXEL</text>
<text x="236.9" y="252">C20</text>
<text x="254.4" y="246.3">1K</text>
<text x="263.9" y="246.7">BTN1</text>
<text x="356.1" y="246.7">U5</text>
<text x="70.6" y="255.5">C5</text>
<text x="99.4" y="257.2">100uF</text>
<text x="113.6" y="253.8">C17</text>
<text x="167.9" y="253.8">Header-2.54</text>
<text x="70.6" y="258.6">10nf</text>
<text x="128.8" y="269.6">C7</text>
<text x="144.6" y="269.6">C8</text>
<text x="158.8" y="269.6">C9</text>
<text x="172.9" y="269.6">C10</text>
<text x="188.7" y="269.6">C12</text>
<text x="202.9" y="269.6">C13</text>
<text x="128.8" y="272.8">10nf</text>
<text x="144.6" y="272.8">10nf</text>
<text x="158.7" y="272.8">10nf</text>
<text x="172.9" y="272.8">10nf</text>
<text x="188.7" y="272.8">10nf</text>
<text x="202.8" y="272.8">10nf</text>
</g>
<g font-size="3.2" fill="#00f">
<text x="289" y="21.2">1</text>
<text x="293.5" y="22.6">GND</text>
<text x="183.2" y="30">0</text>
<text x="196.2" y="24.3">VCC</text>
<text x="199" y="27.9">D-</text>
<text x="289" y="24.7">2</text>
<text x="289" y="28.2">3</text>
<text x="293.5" y="26.1">VCC</text>
<text x="293.5" y="29.6">SCL</text>
<text x="187.7" y="31.4">EP</text>
<text x="198.5" y="31.4">D+</text>
<text x="198.7" y="34.9">ID</text>
<text x="289" y="31.8">4</text>
<text x="289" y="35.3">5</text>
<text x="293.5" y="33.2">SDA</text>
<text x="195.6" y="38.5">GND</text>
<text x="289" y="38.8">6</text>
<text x="293.5" y="36.7">RES</text>
<text x="293.5" y="40.2">DC</text>
<text x="289" y="42.3">7</text>
<text x="293.5" y="43.7">BL</text>
<text x="40.1" y="65.3">1</text>
<text x="40.1" y="68.8">2</text>
<text x="43.6" y="67">/CS</text>
<text x="43.6" y="70.6">DO(IO1)</text>
<text x="73.5" y="70.6">/HOLD/RESET(IO3)</text>
<text x="106" y="68.8">7</text>
<text x="40.1" y="72.3">3</text>
<text x="43.6" y="74.1">/WP(IO2)</text>
<text x="92" y="77.6">DI(IO0)</text>
<text x="98.4" y="74.1">CLK</text>
<text x="106" y="75.8">5</text>
<text x="106" y="72.3">6</text>
<text x="303" y="74.1">8</text>
<text x="303" y="77.6">7</text>
<text x="306.5" y="75.8">8</text>
<text x="303" y="81.1">6</text>
<text x="306.5" y="79.4">7</text>
<text x="306.5" y="82.9">6</text>
<text x="311.5" y="81.1">CD</text>
<text x="317.7" y="82.9">G1</text>
<text x="317.7" y="79.4">CD</text>
<text x="303" y="84.7">5</text>
<text x="303" y="88.2">4</text>
<text x="306.5" y="86.4">5</text>
<text x="306.5" y="90">4</text>
<text x="311.7" y="88.2">G2</text>
<text x="311.7" y="84.7">G1</text>
<text x="317.7" y="90">G3</text>
<text x="317.7" y="86.4">G2</text>
<text x="303" y="91.7">3</text>
<text x="303" y="95.2">2</text>
<text x="306.5" y="93.5">3</text>
<text x="311.7" y="95.2">G4</text>
<text x="311.7" y="91.7">G3</text>
<text x="317.7" y="93.5">G4</text>
<text x="303" y="98.8">1</text>
<text x="306.5" y="97">2</text>
<text x="306.5" y="100.5">1</text>
<text x="321.2" y="119.9">11</text>
<text x="294.1" y="123.5">3</text>
<text x="297.6" y="125.2">MOSI</text>
<text x="313.5" y="125.2">3V3</text>
<text x="313.5" y="121.7">3V3</text>
<text x="321.2" y="123.5">10</text>
<text x="294.1" y="127">4</text>
<text x="294.1" y="130.5">5</text>
<text x="297.6" y="128.8">SCLK</text>
<text x="315.1" y="128.8">NC</text>
<text x="321.2" y="130.5">8</text>
<text x="321.2" y="127">9</text>
<text x="355.6" y="126.6">+</text>
<text x="355.6" y="130.2">-</text>
<text x="294.1" y="134.1">6</text>
<text x="297.6" y="132.3">CS</text>
<text x="297.6" y="135.8">INT</text>
<text x="311" y="135.8">MISO</text>
<text x="313.4" y="132.3">RST</text>
<text x="321.2" y="134.1">7</text>
<text x="350.6" y="157">1</text>
<text x="350.6" y="160.5">2</text>
<text x="354.1" y="158.8">1</text>
<text x="350.6" y="164">3</text>
<text x="350.6" y="167.6">4</text>
<text x="354.1" y="162.3">2</text>
<text x="354.1" y="165.8">3</text>
<text x="350.6" y="171.1">5</text>
<text x="354.1" y="169.3">4</text>
<text x="354.1" y="172.9">5</text>
<text x="350.6" y="174.6">6</text>
<text x="350.6" y="178.2">7</text>
<text x="354.1" y="176.4">6</text>
<text x="354.1" y="179.9">7</text>
<text x="350.6" y="181.7">8</text>
<text x="350.6" y="185.2">9</text>
<text x="354.1" y="183.4">8</text>
<text x="348.6" y="188.7">10</text>
<text x="354.1" y="187">9</text>
<text x="354.1" y="190.5">10</text>
<text x="273.1" y="215.2">1</text>
<text x="282.2" y="215.2">2</text>
<text x="273.1" y="227.5">1</text>
<text x="273.1" y="222.3">3</text>
<text x="282.2" y="227.5">2</text>
<text x="282.2" y="222.3">4</text>
<text x="273.1" y="234.6">3</text>
<text x="282.2" y="234.6">4</text>
<text x="72.1" y="245.2">3</text>
<text x="90" y="243.1">TAB</text>
<text x="98.8" y="245.2">2</text>
<text x="98.8" y="241.7">4</text>
<text x="273.1" y="241.7">1</text>
<text x="282.2" y="241.7">2</text>
<text x="345.3" y="245.2">7</text>
<text x="363.2" y="243.4">A0</text>
<text x="368.8" y="241.7">1</text>
<text x="368.8" y="245.2">2</text>
<text x="76.6" y="246.6">In</text>
<text x="87.5" y="248.4" transform="rotate(-90 87.5 248.4)">GND</text>
<text x="90.6" y="246.6">Out</text>
<text x="273.1" y="248.7">3</text>
<text x="282.2" y="248.7">4</text>
<text x="345.3" y="248.7">6</text>
<text x="348.8" y="250.5">SCL</text>
<text x="348.8" y="246.9">WP</text>
<text x="363.2" y="246.9">A1</text>
<text x="363.2" y="250.5">A2</text>
<text x="368.8" y="248.7">3</text>
<text x="86.1" y="252.8" transform="rotate(-90 86.1 252.8)">1</text>
<text x="345.3" y="252.2">5</text>
<text x="348.8" y="254">SDA</text>
</g>
<g font-size="3.2">
<text x="40.3" y="38.8">1</text>
<text x="56.4" y="38.8">2</text>
<text x="40.1" y="75.8">4</text>
<text x="43.6" y="77.6">GND</text>
<text x="294.1" y="116.4">1</text>
<text x="294.1" y="119.9">2</text>
<text x="297.6" y="118.2">GND</text>
<text x="312.4" y="118.2">GND</text>
<text x="321.2" y="116.4">12</text>
<text x="297.6" y="121.7">GND</text>
<text x="84.4" y="187">1</text>
<text x="100.5" y="187">2</text>
<text x="114.4" y="207.8">1</text>
<text x="114.4" y="214.8">3</text>
<text x="114.4" y="211.3">2</text>
<text x="173.9" y="244" transform="rotate(-90 173.9 244)">1</text>
<text x="177.4" y="244" transform="rotate(-90 177.4 244)">2</text>
<text x="181" y="244" transform="rotate(-90 181 244)">3</text>
<text x="360.8" y="254">VSS</text>
<text x="368.8" y="252.2">4</text>
</g>
<g font-size="3.2" fill="#f00">
<text x="106" y="65.3">8</text>
<text x="97.9" y="67">VCC</text>
<text x="345.3" y="241.7">8</text>
<text x="348.8" y="243.4">VCC</text>
</g>
<g font-size="2.8" fill="#00f">
<text x="162.2" y="83.2" transform="rotate(-90 162.2 83.2)">50</text>
<text x="165.8" y="83.2" transform="rotate(-90 165.8 83.2)">23</text>
<text x="172.8" y="83.2" transform="rotate(-90 172.8 83.2)">45</text>
<text x="178.1" y="83.2" transform="rotate(-90 178.1 83.2)">44</text>
<text x="185.2" y="83.2" transform="rotate(-90 185.2 83.2)">49</text>
<text x="188.7" y="83.2" transform="rotate(-90 188.7 83.2)">42</text>
<text x="192.2" y="83.2" transform="rotate(-90 192.2 83.2)">33</text>
<text x="195.8" y="83.2" transform="rotate(-90 195.8 83.2)">22</text>
<text x="199.3" y="83.2" transform="rotate(-90 199.3 83.2)">10</text>
<text x="202.8" y="81.6" transform="rotate(-90 202.8 81.6)">1</text>
<text x="208.1" y="83.2" transform="rotate(-90 208.1 83.2)">48</text>
<text x="213.4" y="83.2" transform="rotate(-90 213.4 83.2)">43</text>
<text x="163.6" y="92.1" transform="rotate(-90 163.6 92.1)">DVDD</text>
<text x="167.1" y="92.1" transform="rotate(-90 167.1 92.1)">DVDD</text>
<text x="186.5" y="93.2" transform="rotate(-90 186.5 93.2)">IOVDD</text>
<text x="190.1" y="93.2" transform="rotate(-90 190.1 93.2)">IOVDD</text>
<text x="193.6" y="93.2" transform="rotate(-90 193.6 93.2)">IOVDD</text>
<text x="197.1" y="93.2" transform="rotate(-90 197.1 93.2)">IOVDD</text>
<text x="200.6" y="93.2" transform="rotate(-90 200.6 93.2)">IOVDD</text>
<text x="204.2" y="93.2" transform="rotate(-90 204.2 93.2)">IOVDD</text>
<text x="219" y="95.2">USB_DM</text>
<text x="219.6" y="91.6">USB_DP</text>
<text x="231.2" y="90.3">47</text>
<text x="231.2" y="93.8">46</text>
<text x="174.2" y="100.3" transform="rotate(-90 174.2 100.3)">VREG_VOUT</text>
<text x="179.5" y="96" transform="rotate(-90 179.5 96)">VREG_IN</text>
<text x="209.5" y="96.8" transform="rotate(-90 209.5 96.8)">USB_VDD</text>
<text x="214.8" y="98.7" transform="rotate(-90 214.8 98.7)">ADC_AVDD</text>
<text x="146.8" y="106.2">56</text>
<text x="151.3" y="107.5">QSPI_SS</text>
<text x="221.6" y="105.7">GPIO0</text>
<text x="232.7" y="107.9">3</text>
<text x="232.7" y="104.4">2</text>
<text x="146.8" y="111.4">53</text>
<text x="151.3" y="112.8">QSPI_SD0</text>
<text x="221.6" y="112.8">GPIO2</text>
<text x="221.6" y="109.3">GPIO1</text>
<text x="232.7" y="111.4">4</text>
<text x="146.8" y="115">55</text>
<text x="146.8" y="118.5">54</text>
<text x="151.3" y="116.3">QSPI_SD1</text>
<text x="151.3" y="119.9">QSPI_SD2</text>
<text x="221.6" y="119.9">GPIO4</text>
<text x="221.6" y="116.3">GPIO3</text>
<text x="232.7" y="118.5">6</text>
<text x="232.7" y="115">5</text>
<text x="146.8" y="122">51</text>
<text x="151.3" y="123.4">QSPI_SD3</text>
<text x="221.6" y="123.4">GPIO5</text>
<text x="232.7" y="125.6">8</text>
<text x="232.7" y="122">7</text>
<text x="146.8" y="127.3">52</text>
<text x="151.3" y="128.7">QSPI_SCLK</text>
<text x="221.6" y="130.4">GPIO7</text>
<text x="221.6" y="126.9">GPIO6</text>
<text x="232.7" y="129.1">9</text>
<text x="221.6" y="137.5">GPIO9</text>
<text x="221.6" y="134">GPIO8</text>
<text x="231.2" y="136.1">12</text>
<text x="231.2" y="132.6">11</text>
<text x="220.1" y="141">GPIO10</text>
<text x="231.2" y="143.2">14</text>
<text x="231.2" y="139.7">13</text>
<text x="220.1" y="148.1">GPIO12</text>
<text x="220.1" y="144.6">GPIO11</text>
<text x="231.2" y="146.7">15</text>
<text x="146.8" y="153.8">20</text>
<text x="151.3" y="155.1">XIN</text>
<text x="220.1" y="155.1">GPIO14</text>
<text x="220.1" y="151.6">GPIO13</text>
<text x="231.2" y="153.8">17</text>
<text x="231.2" y="150.2">16</text>
<text x="146.8" y="160.8">21</text>
<text x="220.1" y="158.7">GPIO15</text>
<text x="231.2" y="160.8">27</text>
<text x="231.2" y="157.3">18</text>
<text x="151.3" y="162.2">XOUT</text>
<text x="220.1" y="165.7">GPIO17</text>
<text x="220.1" y="162.2">GPIO16</text>
<text x="231.2" y="167.9">29</text>
<text x="231.2" y="164.4">28</text>
<text x="220.1" y="172.8">GPIO19</text>
<text x="220.1" y="169.2">GPIO18</text>
<text x="231.2" y="171.4">30</text>
<text x="146.8" y="178.5">26</text>
<text x="151.3" y="179.8">RUN</text>
<text x="220.1" y="179.8">GPIO21</text>
<text x="220.1" y="176.3">GPIO20</text>
<text x="231.2" y="178.5">32</text>
<text x="231.2" y="174.9">31</text>
<text x="220.1" y="183.4">GPIO22</text>
<text x="231.2" y="185.5">35</text>
<text x="231.2" y="182">34</text>
<text x="220.1" y="190.4">GPIO24</text>
<text x="220.1" y="186.9">GPIO23</text>
<text x="231.2" y="189.1">36</text>
<text x="146.8" y="197.9">25</text>
<text x="146.8" y="194.3">24</text>
<text x="151.3" y="195.7">SWCLK</text>
<text x="220.1" y="193.9">GPIO25</text>
<text x="231.2" y="192.6">37</text>
<text x="151.3" y="199.2">SWD</text>
<text x="211.7" y="201">GPIO26_ADC0</text>
<text x="231.2" y="203.2">39</text>
<text x="231.2" y="199.6">38</text>
<text x="211.7" y="208.1">GPIO28_ADC2</text>
<text x="211.7" y="204.5">GPIO27_ADC1</text>
<text x="231.2" y="206.7">40</text>
<text x="174.2" y="215.9" transform="rotate(-90 174.2 215.9)">TESTEN</text>
<text x="191.8" y="215.9" transform="rotate(-90 191.8 215.9)">GND</text>
<text x="211.7" y="211.6">GPIO29_ADC3</text>
<text x="231.2" y="210.2">41</text>
<text x="172.8" y="220.5" transform="rotate(-90 172.8 220.5)">19</text>
<text x="190.5" y="220.5" transform="rotate(-90 190.5 220.5)">57</text>
</g>
<g font-size="2.5" fill="#838383">
<text x="332.9" y="210">I2C</text>
<text x="331.6" y="227.6">I2C-1</text>
</g>
<g font-size="2.5" fill="#00f">
<text x="344" y="220.8">Revision 1.2 (en mauve):</text>
<text x="344" y="224.4">Correction de l'inv des leds</text>
<text x="194" y="243.8">Revision 1.2 (en mauve):</text>
<text x="195.8" y="247.3">diode de protection</text>
<text x="12.3" y="289.6">Revision 1.2 (en mauve): Ajout d'une seconde diode afin de proteger le port USB en cas d'alimentation provenant du connecteur Neopixel et du USB</text>
</g>
<g font-size="2.1" fill="#a54b4b">
<text x="328" y="211.4">1</text>
<text x="328" y="214.9">2</text>
<text x="334.9" y="213.1">1</text>
<text x="328" y="218.4">3</text>
<text x="328" y="221.8">4</text>
<text x="334.9" y="216.6">2</text>
<text x="334.9" y="220.1">3</text>
<text x="334.9" y="223.6">4</text>
</g>
</svg>
